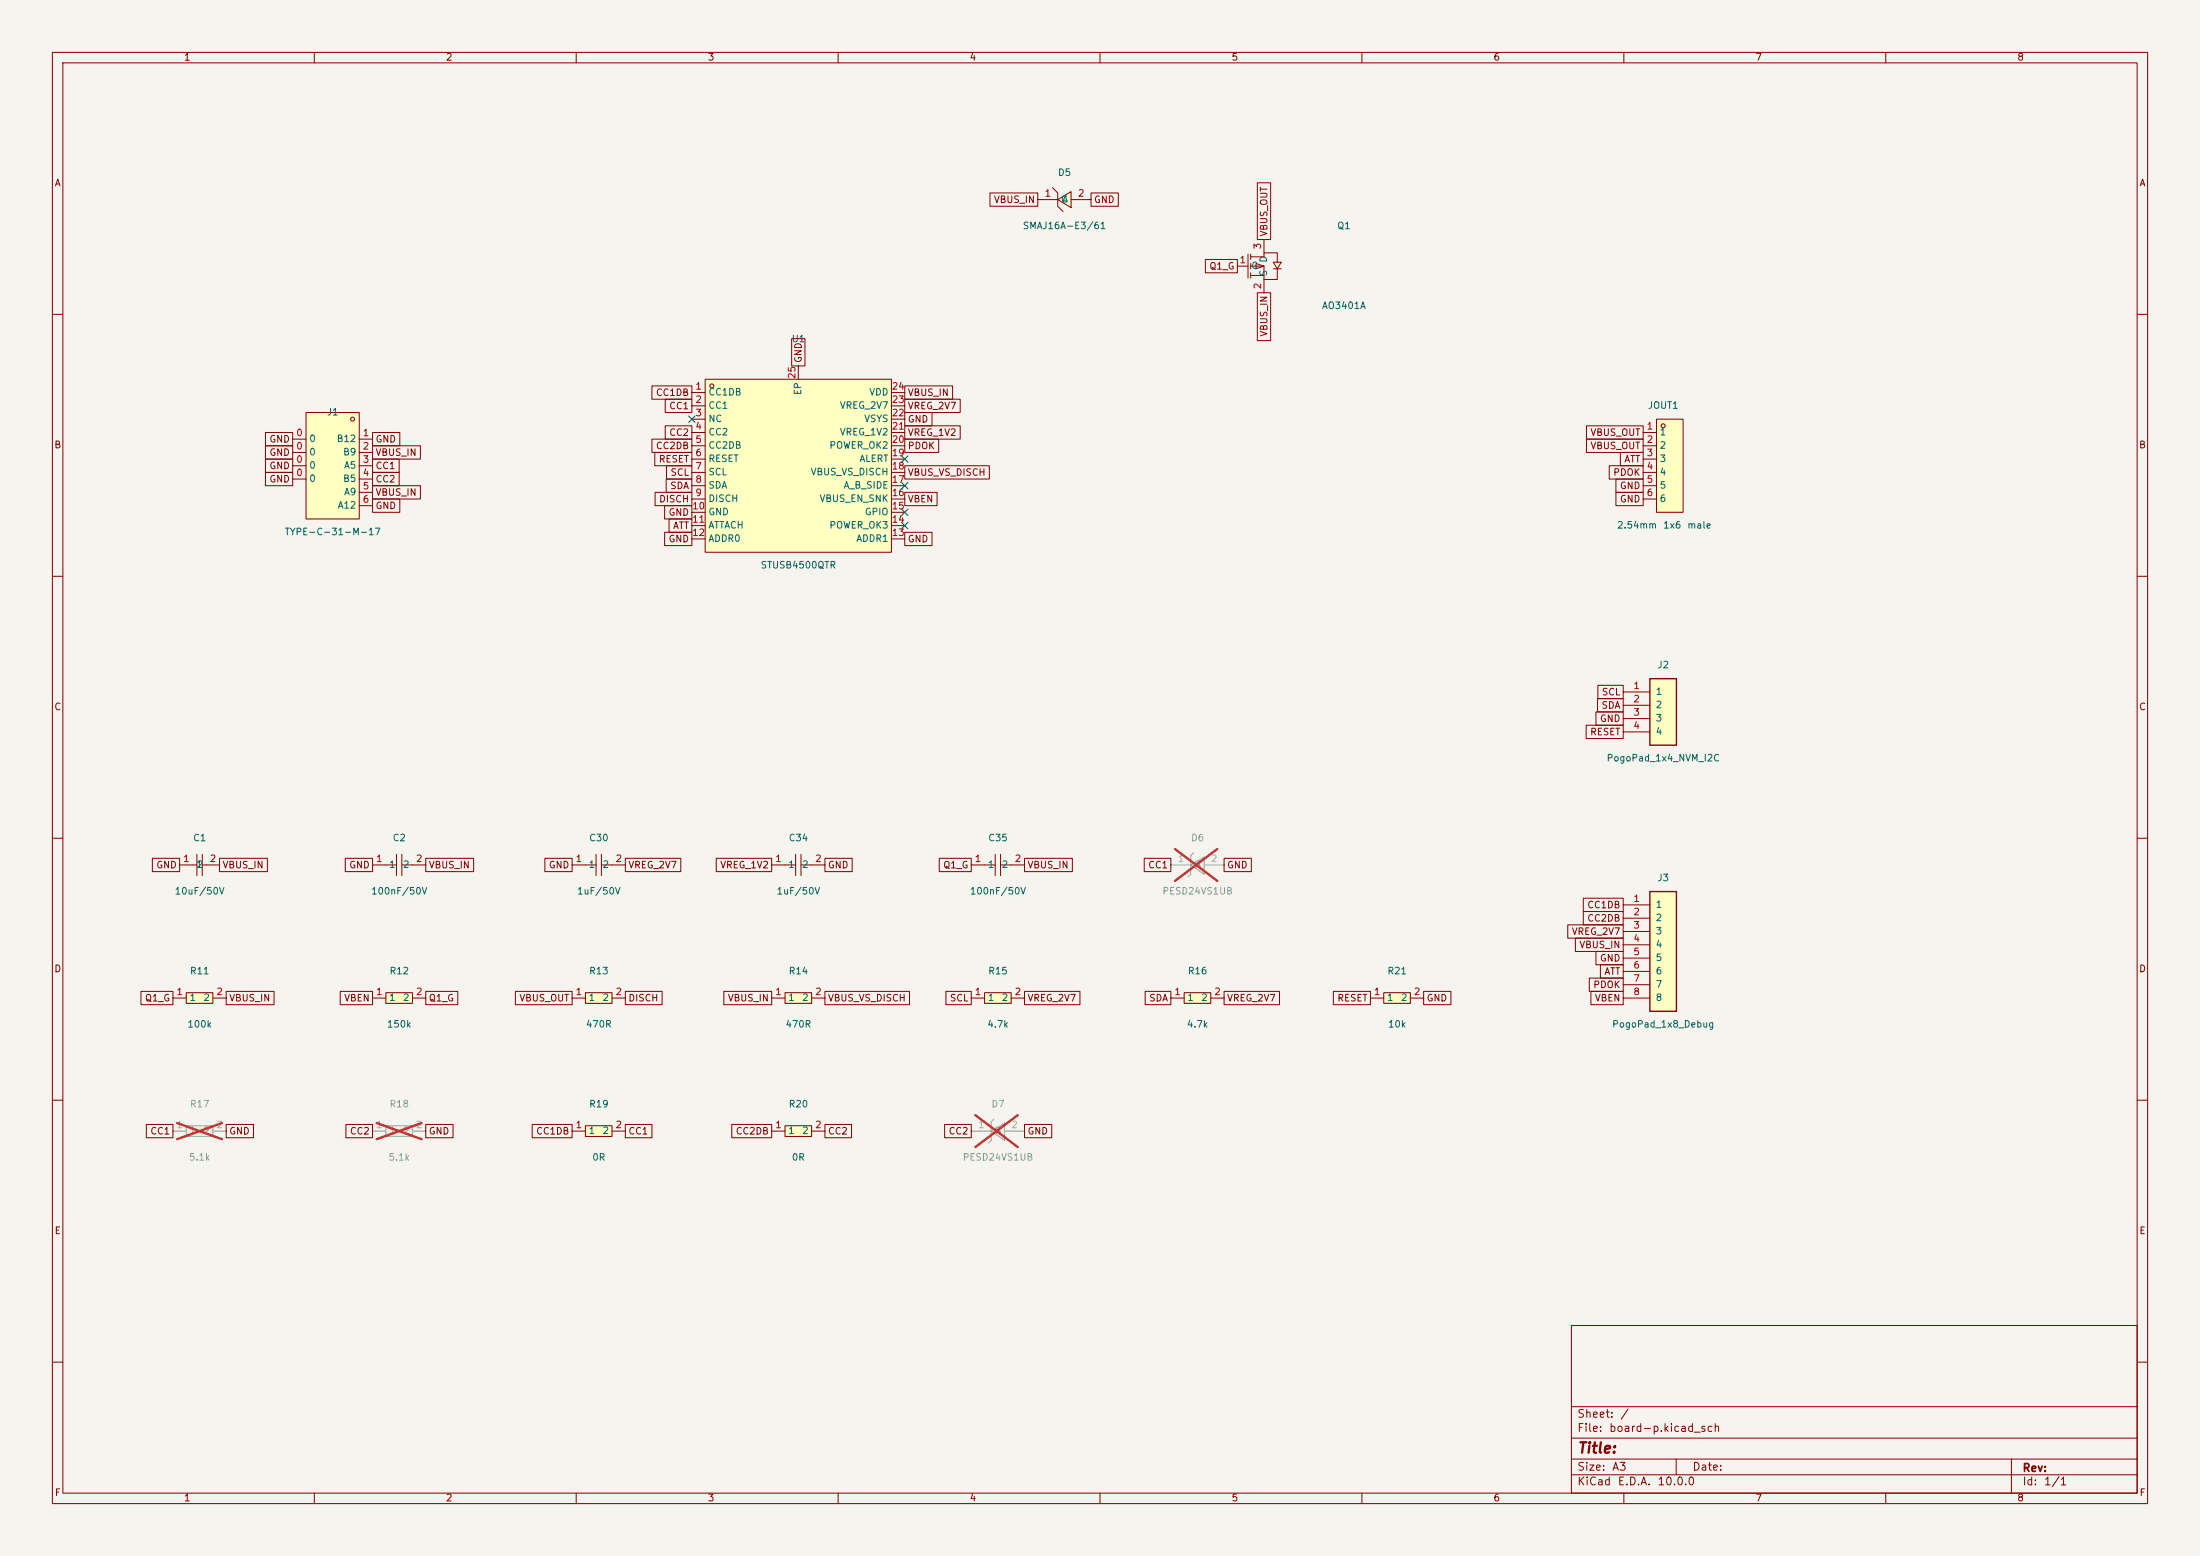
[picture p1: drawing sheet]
<svg xmlns="http://www.w3.org/2000/svg" width="420mm" height="297mm" viewBox="0 0 420 297" stroke-linecap="round" stroke-linejoin="round" font-family="sans-serif">
<path d="M0 0h420v297h-420z" fill="#f5f4ef" stroke="#f5f4ef" stroke-width=".19"/>
<g fill="none" stroke="#840000" stroke-width=".19">
<path d="M10 10h400v277h-400zM12 12h396v273h-396zM60 10v2M110 10v2M160 10v2M210 10v2M260 10v2M310 10v2M360 10v2M10 60h2M408 60h2M10 110h2"/>
<path d="M408 110h2M10 160h2M408 160h2M10 210h2M408 210h2M300 253h108v32h-108zM10 260h2M300 278.5h108M300 274.5h108M300 268.5h108M320 278.5v3M384 278.5v6.5"/>
<path d="M408 260h2M60 285v2M110 285v2M160 285v2M210 285v2M260 285v2M300 281.5h108M310 285v2M360 285v2"/>
</g>
<path d="M149.9 189.5h5v2h-5z" fill="#ffffc2"/>
<path d="M147.3 190.5h2.6M149.9 189.5h5v2h-5zM154.9 190.5h2.6" fill="none" stroke="#840000" stroke-width=".19"/>
<path d="M35.6 189.5h5v2h-5z" fill="#ffffc2"/>
<path d="M33 190.5h2.6M35.6 189.5h5v2h-5zM40.6 190.5h2.6" fill="none" stroke="#840000" stroke-width=".19"/>
<path d="M111.8 189.5h5v2h-5z" fill="#ffffc2"/>
<path d="M109.2 165.1h4.6M113.8 163.1v4M114.8 165.1h4.6M114.8 163.1v4M109.2 190.5h2.6M111.8 189.5h5v2h-5zM116.8 190.5h2.6" fill="none" stroke="#840000" stroke-width=".19"/>
<path d="M73.7 189.5h5v2h-5z" fill="#ffffc2"/>
<path d="M71.1 190.5h2.6M73.7 189.5h5v2h-5zM78.7 190.5h2.6" fill="none" stroke="#840000" stroke-width=".19"/>
<path d="M73.7 214.9h5v2h-5z" fill="#ebeae8"/>
<path d="M71.1 215.9h2.6M73.7 214.9h5v2h-5zM78.7 215.9h2.6" fill="none" stroke="#9c9b98" stroke-width=".19"/>
<path d="M71.9 214.4l8.6 3M80.5 214.4l-8.6 3" fill="none" stroke="#e12e31" stroke-width=".46"/>
<path d="M34.3 165.1h3.3M37.6 163.1v4M38.6 165.1h3.3M38.6 163.1v4M71.1 165.1h4.6M75.7 163.1v4M76.7 165.1h4.6M76.7 163.1v4M185.4 165.1h4.6M190 163.1v4M191 165.1h4.6M191 163.1v4" fill="none" stroke="#840000" stroke-width=".19"/>
<path d="M111.8 214.9h5v2h-5z" fill="#ffffc2"/>
<path d="M109.2 215.9h2.6M111.8 214.9h5v2h-5zM116.8 215.9h2.6" fill="none" stroke="#840000" stroke-width=".19"/>
<path d="M315 170.2h5v22.8h-5z" fill="#ffffc2"/>
<path d="M315 170.2h5v22.8h-5z" fill="none" stroke="#840000" stroke-width=".25"/>
<path d="M309.9 172.7h5.1M309.9 175.3h5.1M309.9 177.8h5.1M309.9 180.3h5.1M309.9 182.9h5.1M309.9 185.4h5.1M309.9 188h5.1M309.9 190.5h5.1" fill="none" stroke="#840000" stroke-width=".19"/>
<path d="M188 189.5h5v2h-5z" fill="#ffffc2"/>
<path d="M185.4 190.5h2.6M188 189.5h5v2h-5zM193 190.5h2.6" fill="none" stroke="#840000" stroke-width=".19"/>
<path d="M315 129.5h5v12.7h-5z" fill="#ffffc2"/>
<path d="M315 129.5h5v12.7h-5z" fill="none" stroke="#840000" stroke-width=".25"/>
<path d="M309.9 132.1h5.1M309.9 134.6h5.1M309.9 137.2h5.1M309.9 139.7h5.1" fill="none" stroke="#840000" stroke-width=".19"/>
<path d="M189.2 215.9l2.6-1.5v3.3z" fill="#ebeae8"/>
<path d="M185.4 215.9h3.8M189.2 215.9l2.6-1.5v3.3zM189.7 213.6l-.5 .5v3.6l-.5 .5M191.8 215.9h3.8" fill="none" stroke="#9c9b98" stroke-width=".19"/>
<path d="M186.2 212.9l8.1 6M194.3 212.9l-8.1 6" fill="none" stroke="#e12e31" stroke-width=".46"/>
<path d="M226.1 189.5h5v2h-5z" fill="#ffffc2"/>
<path d="M223.5 190.5h2.6M226.1 189.5h5v2h-5zM231.1 190.5h2.6" fill="none" stroke="#840000" stroke-width=".19"/>
<path d="M227.3 165.1l2.6-1.5v3.3z" fill="#ebeae8"/>
<path d="M223.5 165.1h3.8M227.3 165.1l2.6-1.5v3.3zM227.8 162.8l-.5 .5v3.6l-.5 .5M229.9 165.1h3.8" fill="none" stroke="#9c9b98" stroke-width=".19"/>
<path d="M224.3 162.1l8.1 6M232.4 162.1l-8.1 6" fill="none" stroke="#e12e31" stroke-width=".46"/>
<path d="M316.2 80h5.1v17.8h-5.1z" fill="#ffffc2"/>
<g fill="none" stroke="#840000" stroke-width=".19">
<path d="M313.7 82.6h2.5M313.7 85.1h2.5M313.7 87.6h2.5M313.7 90.2h2.5M313.7 92.7h2.5M313.7 95.3h2.5M316.2 80h5.1v17.8h-5.1z"/>
<circle cx="317.5" cy="81.3" r=".38"/>
</g>
<path d="M149.9 214.9h5v2h-5z" fill="#ffffc2"/>
<path d="M147.3 215.9h2.6M149.9 214.9h5v2h-5zM154.9 215.9h2.6" fill="none" stroke="#840000" stroke-width=".19"/>
<path d="M201.9 38.1l2.6-1.5v3z" fill="#ffffc2"/>
<path d="M198.1 38.1h3.8M200.9 35.8l1 1v2.6l1.1 1M201.9 38.1l2.6-1.5v3zM204.5 38.1h3.8M147.3 165.1h4.6M151.9 163.1v4M152.9 165.1h4.6M152.9 163.1v4" fill="none" stroke="#840000" stroke-width=".19"/>
<g fill="#ffffc2">
<path d="M239.8 50.3l1.5 .5-1.5 .5z"/>
<path d="M243.1 50h1.5l-.8 1.3z"/>
</g>
<g fill="none" stroke="#840000" stroke-width=".19">
<path d="M236.2 50.8h2.1M238.2 48.5v4.6M238.8 50.8h2.5v2.5M238.8 49h2.5v-.7h2.5v1.7M238.8 48.5v1M238.8 50.3v1M238.8 52.1v1M238.8 52.6h2.5M239.8 50.3l1.5 .5-1.5 .5zM241.3 45.7v2.6M241.3 53.3v2.6M243.1 50h1.5l-.8 1.3z"/>
<path d="M243.1 51.3h1.5M243.8 51.3v2h-2.5"/>
</g>
<path d="M264.2 189.5h5v2h-5z" fill="#ffffc2"/>
<path d="M261.6 190.5h2.6M264.2 189.5h5v2h-5zM269.2 190.5h2.6" fill="none" stroke="#840000" stroke-width=".19"/>
<path d="M35.6 214.9h5v2h-5z" fill="#ebeae8"/>
<path d="M33 215.9h2.6M35.6 214.9h5v2h-5zM40.6 215.9h2.6" fill="none" stroke="#9c9b98" stroke-width=".19"/>
<path d="M33.8 214.4l8.6 3M42.4 214.4l-8.6 3" fill="none" stroke="#e12e31" stroke-width=".46"/>
<path d="M58.4 78.7h10.2v20.4h-10.2z" fill="#ffffc2"/>
<g fill="none" stroke="#840000" stroke-width=".19">
<path d="M58.4 78.7h10.2v20.4h-10.2zM55.9 83.8h2.5M55.9 86.4h2.5M55.9 88.9h2.5M55.9 91.4h2.5M68.6 83.8h2.5M68.6 86.4h2.5M68.6 88.9h2.5M68.6 91.4h2.5M68.6 94h2.5M68.6 96.5h2.5"/>
<circle cx="67.3" cy="80" r=".38"/>
</g>
<path d="M134.6 72.4h35.6v33h-35.6z" fill="#ffffc2"/>
<g fill="none" stroke="#840000" stroke-width=".19">
<path d="M189 36.8h9.1v2.6h-9.1zM208.3 36.8h5.2v2.6h-5.2zM240 34.9h2.6v10.8h-2.6zM230.1 49.5h6.1v2.6h-6.1zM240 55.9h2.6v9.1h-2.6zM124.5 73.7h7.6v2.5h-7.6zM127 76.2h5.1v2.5h-5.1zM132.1 74.9h2.5M132.1 77.5h2.5M134.6 72.4h35.6v33h-35.6zM151.1 64.6h2.6v5.3h-2.6zM152.4 69.9v2.5"/>
<path d="M170.2 74.9h2.5M170.2 77.5h2.5M172.7 78.7h5.2v2.6h-5.2zM172.7 76.2h10.6v2.5h-10.6zM172.7 73.7h9.2v2.5h-9.2zM50.7 90.2h5.2v2.5h-5.2zM50.7 82.5h5.2v2.6h-5.2zM50.7 85.1h5.2v2.5h-5.2zM50.7 87.6h5.2v2.6h-5.2zM71.1 85.1h9.2v2.5h-9.2zM71.1 92.7h9.2v2.6h-9.2zM71.1 87.6h5.1v2.6h-5.1z"/>
<path d="M71.1 90.2h5.1v2.5h-5.1zM71.1 95.2h5.2v2.6h-5.2zM71.1 82.5h5.2v2.6h-5.2zM124.5 83.8h7.6v2.6h-7.6zM125 86.4h7.1v2.5h-7.1zM125.1 94h7v2.5h-7zM126.9 96.5h5.2v2.6h-5.2zM127 81.3h5.1v2.5h-5.1zM127.2 91.4h4.9v2.6h-4.9zM127.2 88.9h4.9v2.5h-4.9zM127.7 99.1h4.4v2.5h-4.4zM132.1 80h2.5"/>
<path d="M132.1 82.6h2.5M132.1 85.1h2.5M132.1 87.6h2.5M132.1 90.2h2.5M132.1 92.7h2.5M132.1 95.3h2.5M132.1 97.8h2.5M170.2 80h2.5M170.2 82.6h2.5M170.2 85.1h2.5M170.2 87.6h2.5M170.2 90.2h2.5"/>
<path d="M170.2 92.7h2.5M170.2 95.3h2.5M170.2 97.8h2.5M172.7 88.9h16.2v2.5h-16.2zM172.7 81.3h10.6v2.5h-10.6zM172.7 83.8h6.5v2.6h-6.5zM172.7 94h6.2v2.5h-6.2zM302.9 81.3h10.8v2.5h-10.8zM302.9 83.8h10.8v2.6h-10.8zM307.2 88.9h6.5v2.5h-6.5zM308.5 94h5.2v2.5h-5.2zM308.5 91.4h5.2v2.6h-5.2z"/>
<path d="M309.3 86.4h4.4v2.5h-4.4zM126.9 101.6h5.2v2.5h-5.2zM132.1 100.3h2.5M132.1 102.9h2.5M170.2 100.3h2.5M170.2 102.9h2.5M172.7 101.6h5.2v2.5h-5.2zM302.8 138.4h7.1v2.6h-7.1zM304.7 135.9h5.2v2.5h-5.2zM305 133.3h4.9v2.6h-4.9zM305 130.8h4.9v2.6h-4.9zM29.1 163.8h5.2v2.6h-5.2z"/>
<path d="M41.9 163.8h9.1v2.6h-9.1zM65.9 163.8h5.2v2.6h-5.2zM81.3 163.8h9.1v2.6h-9.1zM104 163.8h5.2v2.6h-5.2zM119.4 163.8h10.6v2.6h-10.6zM136.7 163.8h10.6v2.6h-10.6zM157.5 163.8h5.2v2.6h-5.2zM179.3 163.8h6.1v2.6h-6.1zM195.6 163.8h9.1v2.6h-9.1zM218.4 163.8h5.1v2.6h-5.1zM233.7 163.8h5.2v2.6h-5.2zM299.3 176.5h10.6v2.6h-10.6z"/>
<path d="M300.7 179.1h9.2v2.5h-9.2zM302.3 174h7.6v2.5h-7.6zM302.3 171.4h7.6v2.6h-7.6zM26.9 189.2h6.1v2.6h-6.1zM43.2 189.2h9.1v2.6h-9.1zM64.9 189.2h6.2v2.6h-6.2zM81.3 189.2h6.1v2.6h-6.1zM98.4 189.2h10.8v2.6h-10.8zM119.4 189.2h7v2.6h-7zM138.2 189.2h9.1v2.6h-9.1zM157.5 189.2h16.1v2.6h-16.1zM180.6 189.2h4.8v2.6h-4.8z"/>
<path d="M195.6 189.2h10.6v2.6h-10.6zM218.6 189.2h4.9v2.6h-4.9zM233.7 189.2h10.6v2.6h-10.6zM254.5 189.2h7.1v2.6h-7.1zM271.8 189.2h5.2v2.6h-5.2zM303.4 186.7h6.5v2.5h-6.5zM303.7 189.2h6.2v2.6h-6.2zM304.7 181.6h5.2v2.6h-5.2zM305.5 184.1h4.4v2.6h-4.4zM27.9 214.6h5.1v2.6h-5.1zM43.2 214.6h5.2v2.6h-5.2zM66 214.6h5.1v2.6h-5.1z"/>
<path d="M81.3 214.6h5.2v2.6h-5.2zM101.6 214.6h7.6v2.6h-7.6zM119.4 214.6h5.1v2.6h-5.1zM139.7 214.6h7.6v2.6h-7.6zM157.5 214.6h5.1v2.6h-5.1zM180.3 214.6h5.1v2.6h-5.1zM195.6 214.6h5.2v2.6h-5.2z"/>
<circle cx="135.9" cy="73.7" r=".38"/>
</g>
<path d="M131.5 79.4l1.2 1.2M132.7 79.4l-1.2 1.2M172.1 99.7l1.2 1.2M172.1 97.2l1.2 1.2M172.1 87l1.2 1.2M172.1 92.1l1.2 1.2M173.3 99.7l-1.2 1.2M173.3 97.2l-1.2 1.2M173.3 87l-1.2 1.2M173.3 92.1l-1.2 1.2" fill="none" stroke="#000084" stroke-width=".19"/>
<text font-size="2" fill="#840000" x="301" y="277.9">Title:</text>
<g font-size="1.5" fill="#840000">
<text x="301" y="273.7">File:</text>
<text x="301" y="271">Sheet:</text>
<text x="307.1" y="273.7">board-p.kicad_sch</text>
<text x="309.2" y="271">/</text>
<text x="301" y="281.1">Size:</text>
<text x="307.6" y="281.1">A3</text>
<text x="323" y="281.1">Date:</text>
<text x="386" y="281.3">Rev:</text>
<text x="301" y="283.9">KiCad</text>
<text x="308.7" y="283.9">E.D.A.</text>
<text x="316.3" y="283.9">10.0.0</text>
<text x="386" y="283.9">Id:</text>
<text x="390.1" y="283.9">1/1</text>
</g>
<g font-size="1.3" fill="#840000">
<text x="35" y="11.9">1</text>
<text x="85" y="11.9">2</text>
<text x="135" y="11.9">3</text>
<text x="185" y="11.9">4</text>
<text x="235" y="11.9">5</text>
<text x="285" y="11.9">6</text>
<text x="335" y="11.9">7</text>
<text x="385" y="11.9">8</text>
<text x="10.3" y="35.9">A</text>
<text x="408.3" y="35.9">A</text>
<text x="189.6" y="39.1">VBUS_IN</text>
<text x="208.8" y="39.1">GND</text>
<text x="242.3" y="45.2" transform="rotate(-90 242.3 45.2)">VBUS_OUT</text>
<text x="230.8" y="51.8">Q1_G</text>
<text x="242.3" y="64.4" transform="rotate(-90 242.3 64.4)">VBUS_IN</text>
<text x="153.4" y="69.4" transform="rotate(-90 153.4 69.4)">GND</text>
<text x="125.1" y="75.9">CC1DB</text>
<text x="173.2" y="75.9">VBUS_IN</text>
<text x="127.7" y="78.4">CC1</text>
<text x="127.7" y="83.5">CC2</text>
<text x="173.2" y="81">GND</text>
<text x="173.2" y="78.4">VREG_2V7</text>
<text x="173.2" y="83.5">VREG_1V2</text>
<text x="303.5" y="83.5">VBUS_OUT</text>
<text x="10.3" y="85.9">B</text>
<text x="51.3" y="84.8">GND</text>
<text x="51.3" y="87.3">GND</text>
<text x="51.3" y="89.9">GND</text>
<text x="71.6" y="87.3">VBUS_IN</text>
<text x="71.6" y="89.9">CC1</text>
<text x="71.6" y="84.8">GND</text>
<text x="125.1" y="86">CC2DB</text>
<text x="125.7" y="88.6">RESET</text>
<text x="173.2" y="86">PDOK</text>
<text x="303.5" y="86">VBUS_OUT</text>
<text x="310" y="88.6">ATT</text>
<text x="408.2" y="85.9">B</text>
<text x="51.3" y="92.4">GND</text>
<text x="71.6" y="94.9">VBUS_IN</text>
<text x="71.6" y="92.4">CC2</text>
<text x="127.8" y="93.7">SDA</text>
<text x="127.9" y="91.1">SCL</text>
<text x="173.2" y="91.1">VBUS_VS_DISCH</text>
<text x="307.9" y="91.1">PDOK</text>
<text x="309.1" y="93.7">GND</text>
<text x="71.6" y="97.5">GND</text>
<text x="125.7" y="96.2">DISCH</text>
<text x="127.5" y="98.7">GND</text>
<text x="128.4" y="101.3">ATT</text>
<text x="173.2" y="96.2">VBEN</text>
<text x="309.1" y="96.2">GND</text>
<text x="127.5" y="103.8">GND</text>
<text x="173.2" y="103.8">GND</text>
<text x="10.3" y="135.9">C</text>
<text x="305.6" y="135.6">SDA</text>
<text x="305.7" y="133">SCL</text>
<text x="408.2" y="135.9">C</text>
<text x="303.5" y="140.7">RESET</text>
<text x="305.3" y="138.1">GND</text>
<text x="29.7" y="166.1">GND</text>
<text x="42.4" y="166.1">VBUS_IN</text>
<text x="66.6" y="166.1">GND</text>
<text x="81.8" y="166.1">VBUS_IN</text>
<text x="104.7" y="166.1">GND</text>
<text x="119.9" y="166.1">VREG_2V7</text>
<text x="137.4" y="166.1">VREG_1V2</text>
<text x="158" y="166.1">GND</text>
<text x="180" y="166.1">Q1_G</text>
<text x="196.1" y="166.1">VBUS_IN</text>
<text x="219.1" y="166.1">CC1</text>
<text x="234.2" y="166.1">GND</text>
<text x="302.9" y="173.7">CC1DB</text>
<text x="299.9" y="178.8">VREG_2V7</text>
<text x="302.9" y="176.2">CC2DB</text>
<text x="10.3" y="185.9">D</text>
<text x="301.4" y="181.3">VBUS_IN</text>
<text x="305.3" y="183.8">GND</text>
<text x="408.2" y="185.9">D</text>
<text x="27.6" y="191.5">Q1_G</text>
<text x="43.7" y="191.5">VBUS_IN</text>
<text x="65.6" y="191.5">VBEN</text>
<text x="81.8" y="191.5">Q1_G</text>
<text x="99" y="191.5">VBUS_OUT</text>
<text x="119.9" y="191.5">DISCH</text>
<text x="138.8" y="191.5">VBUS_IN</text>
<text x="158" y="191.5">VBUS_VS_DISCH</text>
<text x="181.2" y="191.5">SCL</text>
<text x="196.1" y="191.5">VREG_2V7</text>
<text x="219.3" y="191.5">SDA</text>
<text x="234.2" y="191.5">VREG_2V7</text>
<text x="255.2" y="191.5">RESET</text>
<text x="272.3" y="191.5">GND</text>
<text x="304.1" y="188.9">PDOK</text>
<text x="304.4" y="191.5">VBEN</text>
<text x="306.2" y="186.4">ATT</text>
<text x="28.6" y="216.9">CC1</text>
<text x="43.7" y="216.9">GND</text>
<text x="66.7" y="216.9">CC2</text>
<text x="81.8" y="216.9">GND</text>
<text x="102.3" y="216.9">CC1DB</text>
<text x="119.9" y="216.9">CC1</text>
<text x="140.4" y="216.9">CC2DB</text>
<text x="158" y="216.9">CC2</text>
<text x="181" y="216.9">CC2</text>
<text x="196.1" y="216.9">GND</text>
<text x="10.3" y="235.9">E</text>
<text x="408.3" y="235.9">E</text>
<text x="10.3" y="285.9">F</text>
<text x="35" y="286.9">1</text>
<text x="85" y="286.9">2</text>
<text x="135" y="286.9">3</text>
<text x="185" y="286.9">4</text>
<text x="235" y="286.9">5</text>
<text x="285" y="286.9">6</text>
<text x="335" y="286.9">7</text>
<text x="385" y="286.9">8</text>
<text x="408.3" y="285.9">F</text>
</g>
<g font-size="1.3" fill="#006464">
<text x="201.9" y="33.9">D5</text>
<text x="202.4" y="39">C</text>
<text x="202.7" y="39">A</text>
<text x="195.1" y="44">SMAJ16A-E3/61</text>
<text x="255.2" y="44">Q1</text>
<text x="238.8" y="51.7">G</text>
<text x="242.2" y="52.8" transform="rotate(-90 242.2 52.8)">S</text>
<text x="242.2" y="50.2" transform="rotate(-90 242.2 50.2)">D</text>
<text x="252.3" y="59.3">AO3401A</text>
<text x="151" y="65.6">U1</text>
<text x="135.1" y="75.8">CC1DB</text>
<text x="153.3" y="75.5" transform="rotate(-90 153.3 75.5)">EP</text>
<text x="165.8" y="75.8">VDD</text>
<text x="62.3" y="79.6">J1</text>
<text x="135.1" y="78.3">CC1</text>
<text x="135.1" y="80.9">NC</text>
<text x="135.1" y="83.4">CC2</text>
<text x="160.2" y="83.4">VREG_1V2</text>
<text x="160.2" y="78.3">VREG_2V7</text>
<text x="164.9" y="80.9">VSYS</text>
<text x="314.5" y="78.3">JOUT1</text>
<text x="316.7" y="83.4">1</text>
<text x="58.9" y="84.7">0</text>
<text x="58.9" y="87.2">0</text>
<text x="58.9" y="89.8">0</text>
<text x="64.2" y="84.7">B12</text>
<text x="65.4" y="87.2">B9</text>
<text x="65.6" y="89.8">A5</text>
<text x="135.1" y="86">CC2DB</text>
<text x="135.1" y="88.5">RESET</text>
<text x="158.2" y="86">POWER_OK2</text>
<text x="164" y="88.5">ALERT</text>
<text x="316.7" y="86">2</text>
<text x="316.7" y="88.5">3</text>
<text x="58.9" y="92.3">0</text>
<text x="65.4" y="92.3">B5</text>
<text x="65.6" y="94.8">A9</text>
<text x="135.1" y="91">SCL</text>
<text x="135.1" y="93.6">SDA</text>
<text x="154.7" y="91">VBUS_VS_DISCH</text>
<text x="160.9" y="93.6">A_B_SIDE</text>
<text x="316.7" y="91">4</text>
<text x="316.7" y="93.6">5</text>
<text x="64.4" y="97.4">A12</text>
<text x="135.1" y="96.1">DISCH</text>
<text x="135.1" y="98.7">GND</text>
<text x="135.1" y="101.2">ATTACH</text>
<text x="156.3" y="96.1">VBUS_EN_SNK</text>
<text x="158.2" y="101.2">POWER_OK3</text>
<text x="165" y="98.7">GPIO</text>
<text x="308.6" y="101.2">2.54mm</text>
<text x="316.7" y="96.1">6</text>
<text x="317.4" y="101.2">1x6</text>
<text x="322" y="101.2">male</text>
<text x="54.2" y="102.5">TYPE-C-31-M-17</text>
<text x="135.1" y="103.7">ADDR0</text>
<text x="163.4" y="103.7">ADDR1</text>
<text x="145.1" y="108.8">STUSB4500QTR</text>
<text x="316.3" y="127.9">J2</text>
<text x="316" y="132.9">1</text>
<text x="316" y="135.5">2</text>
<text x="316" y="138">3</text>
<text x="316" y="140.6">4</text>
<text x="306.6" y="145.6">PogoPad_1x4_NVM_I2C</text>
<text x="36.8" y="160.9">C1</text>
<text x="74.9" y="160.9">C2</text>
<text x="112.4" y="160.9">C30</text>
<text x="150.5" y="160.9">C34</text>
<text x="188.6" y="160.9">C35</text>
<text x="37.3" y="166">1</text>
<text x="37.4" y="166">2</text>
<text x="74.2" y="166">1</text>
<text x="76.8" y="166">2</text>
<text x="112.3" y="166">1</text>
<text x="114.9" y="166">2</text>
<text x="150.4" y="166">1</text>
<text x="153" y="166">2</text>
<text x="188.5" y="166">1</text>
<text x="191.1" y="166">2</text>
<text x="33.3" y="171">10uF/50V</text>
<text x="70.7" y="171">100nF/50V</text>
<text x="110.1" y="171">1uF/50V</text>
<text x="148.2" y="171">1uF/50V</text>
<text x="185" y="171">100nF/50V</text>
<text x="316" y="173.6">1</text>
<text x="316.3" y="168.5">J3</text>
<text x="316" y="176.1">2</text>
<text x="316" y="178.7">3</text>
<text x="316" y="181.2">4</text>
<text x="316" y="183.7">5</text>
<text x="36.1" y="191.4">1</text>
<text x="36.2" y="186.3">R11</text>
<text x="38.7" y="191.4">2</text>
<text x="74.2" y="191.4">1</text>
<text x="74.3" y="186.3">R12</text>
<text x="76.8" y="191.4">2</text>
<text x="112.3" y="191.4">1</text>
<text x="112.4" y="186.3">R13</text>
<text x="114.9" y="191.4">2</text>
<text x="150.4" y="191.4">1</text>
<text x="150.5" y="186.3">R14</text>
<text x="153" y="191.4">2</text>
<text x="188.5" y="191.4">1</text>
<text x="188.6" y="186.3">R15</text>
<text x="191.1" y="191.4">2</text>
<text x="226.6" y="191.4">1</text>
<text x="226.7" y="186.3">R16</text>
<text x="229.2" y="191.4">2</text>
<text x="264.7" y="191.4">1</text>
<text x="264.8" y="186.3">R21</text>
<text x="267.3" y="191.4">2</text>
<text x="316" y="186.3">6</text>
<text x="316" y="188.8">7</text>
<text x="316" y="191.4">8</text>
<text x="35.7" y="196.4">100k</text>
<text x="73.8" y="196.4">150k</text>
<text x="111.7" y="196.4">470R</text>
<text x="149.8" y="196.4">470R</text>
<text x="188.4" y="196.4">4.7k</text>
<text x="226.5" y="196.4">4.7k</text>
<text x="264.9" y="196.4">10k</text>
<text x="307.7" y="196.4">PogoPad_1x8_Debug</text>
<text x="112.4" y="211.7">R19</text>
<text x="150.5" y="211.7">R20</text>
<text x="112.3" y="216.8">1</text>
<text x="113" y="221.8">0R</text>
<text x="114.9" y="216.8">2</text>
<text x="150.4" y="216.8">1</text>
<text x="151.1" y="221.8">0R</text>
<text x="153" y="216.8">2</text>
</g>
<g font-size="1.3" fill="#a90000">
<text x="199.3" y="37.8">1</text>
<text x="205.7" y="37.8">2</text>
<text x="241" y="47.7" transform="rotate(-90 241 47.7)">3</text>
<text x="236.5" y="50.5">1</text>
<text x="241" y="55.3" transform="rotate(-90 241 55.3)">2</text>
<text x="132.6" y="74.7">1</text>
<text x="132.6" y="77.2">2</text>
<text x="152.1" y="72.4" transform="rotate(-90 152.1 72.4)">25</text>
<text x="170.1" y="77.2">23</text>
<text x="170.1" y="74.7">24</text>
<text x="56.4" y="83.6">0</text>
<text x="69.1" y="83.6">1</text>
<text x="132.6" y="79.8">3</text>
<text x="132.6" y="82.3">4</text>
<text x="170.1" y="82.3">21</text>
<text x="170.1" y="79.8">22</text>
<text x="314.3" y="82.3">1</text>
<text x="56.4" y="86.1">0</text>
<text x="56.4" y="88.6">0</text>
<text x="69.1" y="86.1">2</text>
<text x="69.1" y="88.6">3</text>
<text x="132.6" y="84.8">5</text>
<text x="132.6" y="87.4">6</text>
<text x="132.6" y="89.9">7</text>
<text x="170.1" y="89.9">18</text>
<text x="170.1" y="87.4">19</text>
<text x="170.1" y="84.8">20</text>
<text x="314.3" y="84.8">2</text>
<text x="314.3" y="87.4">3</text>
<text x="314.3" y="89.9">4</text>
<text x="56.4" y="91.2">0</text>
<text x="69.1" y="91.2">4</text>
<text x="69.1" y="93.7">5</text>
<text x="132.6" y="92.5">8</text>
<text x="132.6" y="95">9</text>
<text x="170.1" y="95">16</text>
<text x="170.1" y="92.5">17</text>
<text x="314.3" y="92.5">5</text>
<text x="314.3" y="95">6</text>
<text x="69.1" y="96.3">6</text>
<text x="132" y="97.5">10</text>
<text x="132" y="100.1">11</text>
<text x="170.1" y="100.1">14</text>
<text x="170.1" y="97.5">15</text>
<text x="132" y="102.6">12</text>
<text x="170.1" y="102.6">13</text>
<text x="311.7" y="131.8">1</text>
<text x="311.7" y="134.4">2</text>
<text x="311.7" y="136.9">3</text>
<text x="311.7" y="139.4">4</text>
<text x="34.9" y="164.8">1</text>
<text x="39.9" y="164.8">2</text>
<text x="71.7" y="164.8">1</text>
<text x="79.3" y="164.8">2</text>
<text x="109.8" y="164.8">1</text>
<text x="117.4" y="164.8">2</text>
<text x="147.9" y="164.8">1</text>
<text x="155.5" y="164.8">2</text>
<text x="186" y="164.8">1</text>
<text x="193.6" y="164.8">2</text>
<text x="311.7" y="172.5">1</text>
<text x="311.7" y="175">2</text>
<text x="311.7" y="177.5">3</text>
<text x="311.7" y="180.1">4</text>
<text x="311.7" y="182.6">5</text>
<text x="311.7" y="185.2">6</text>
<text x="33.6" y="190.2">1</text>
<text x="41.2" y="190.2">2</text>
<text x="71.7" y="190.2">1</text>
<text x="79.3" y="190.2">2</text>
<text x="109.8" y="190.2">1</text>
<text x="117.4" y="190.2">2</text>
<text x="147.9" y="190.2">1</text>
<text x="155.5" y="190.2">2</text>
<text x="186" y="190.2">1</text>
<text x="193.6" y="190.2">2</text>
<text x="224.1" y="190.2">1</text>
<text x="231.7" y="190.2">2</text>
<text x="262.2" y="190.2">1</text>
<text x="269.8" y="190.2">2</text>
<text x="311.7" y="187.7">7</text>
<text x="311.7" y="190.2">8</text>
<text x="109.8" y="215.6">1</text>
<text x="117.4" y="215.6">2</text>
<text x="147.9" y="215.6">1</text>
<text x="155.5" y="215.6">2</text>
</g>
<g font-size="1.3" fill="#939391">
<text x="227.3" y="160.9">D6</text>
<text x="227.8" y="166">K</text>
<text x="228.1" y="166">A</text>
<text x="221.8" y="171">PESD24VS1UB</text>
<text x="36.2" y="211.7">R17</text>
<text x="74.3" y="211.7">R18</text>
<text x="189.2" y="211.7">D7</text>
<text x="36" y="221.8">5.1k</text>
<text x="36.1" y="216.8">1</text>
<text x="38.7" y="216.8">2</text>
<text x="74.1" y="221.8">5.1k</text>
<text x="74.2" y="216.8">1</text>
<text x="76.8" y="216.8">2</text>
<text x="183.7" y="221.8">PESD24VS1UB</text>
<text x="189.7" y="216.8">K</text>
<text x="190" y="216.8">A</text>
</g>
<g font-size="1.3" fill="#a5a4a2">
<text x="224.7" y="164.8">1</text>
<text x="231.1" y="164.8">2</text>
<text x="33.6" y="215.6">1</text>
<text x="41.2" y="215.6">2</text>
<text x="71.7" y="215.6">1</text>
<text x="79.3" y="215.6">2</text>
<text x="186.6" y="215.6">1</text>
<text x="193" y="215.6">2</text>
</g>
</svg>
